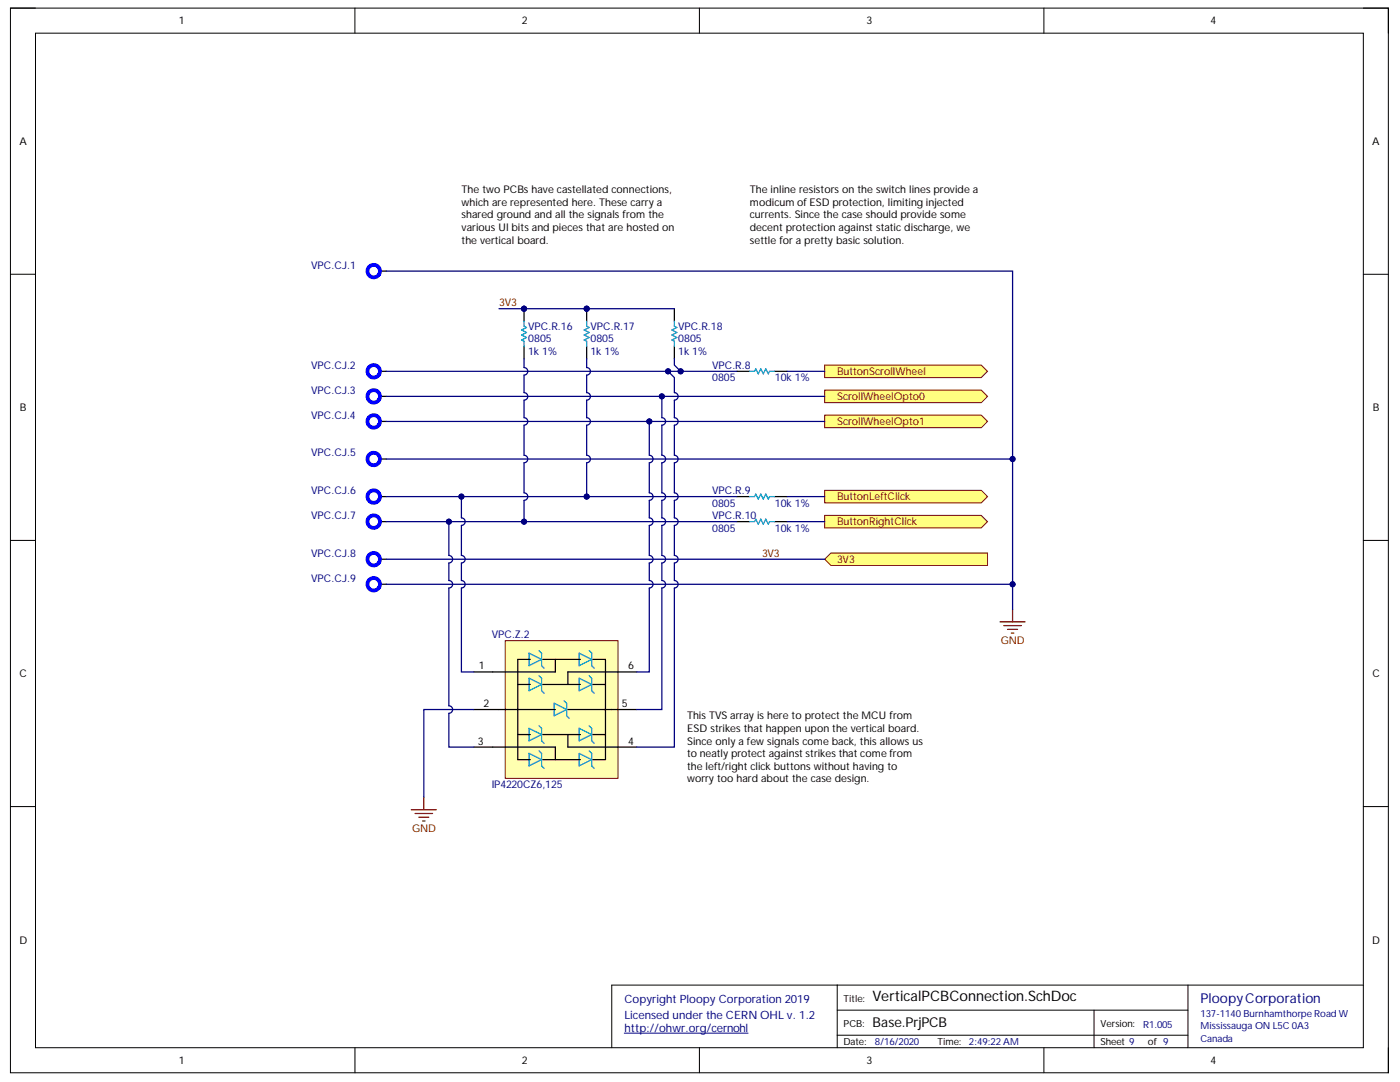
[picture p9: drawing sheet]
<svg xmlns="http://www.w3.org/2000/svg" width="279mm" height="216mm" viewBox="0 0 279 216" stroke-linecap="round" stroke-linejoin="round" font-family="sans-serif">
<path d="M2.1 1.6h275v212.5h-275z" fill="none" stroke="#000" stroke-width=".2"/>
<path d="M7.1 6.6h265v202.5h-265z" fill-rule="evenodd" fill="#fff"/>
<g fill="none" stroke="#000" stroke-width=".2">
<path d="M2.1 1.6h5M7.1 6.6h265v202.5h-265zM70.8 1.6v5M139.6 1.6v5M208.3 1.6v5M272.1 1.6h5v5M2.1 54.7h5M272.1 54.7h5M2.1 107.8h5M272.1 107.8h5M2.1 160.9h5M272.1 160.9h5"/>
<path d="M167.1 196.6v12.5M237.1 196.6v12.5M272.1 196.6h-150v12.5M70.8 209.1v5M139.6 209.1v5M167.1 201.6h70M167.1 206.6h70M208.3 209.1v5M218.3 201.6v7.5M277.1 209.1v5"/>
</g>
<path d="M124.6 206.2h24.7" fill="none" stroke="#000080" stroke-width=".2"/>
<path d="M75.8 54.1h1.3M75.8 74.1h1.3M75.8 79.1h1.3M75.8 84.1h1.3M75.8 99.1h1.3M75.8 91.6h1.3M75.8 104.1h1.3M75.8 111.6h1.3M75.8 116.6h1.3" fill="none" stroke="#000" stroke-width=".25"/>
<g fill="none" stroke="#00f" stroke-width=".75">
<path d="M75.7 54.7a1.25 1.25 0 0 0-1-1.8 1.25 1.25 0 0 0-1.3 1.6 1.25 1.25 0 0 0 2 .5l.3-.3M75.7 74.7a1.25 1.25 0 0 0-1-1.9 1.25 1.25 0 0 0-1.3 1.7 1.25 1.25 0 0 0 2 .5l.3-.3M75.7 79.7a1.25 1.25 0 0 0-1-1.9 1.25 1.25 0 0 0-1.3 1.7 1.25 1.25 0 0 0 2 .5l.3-.3M75.7 84.7a1.25 1.25 0 0 0-1-1.9 1.25 1.25 0 0 0-1.3 1.7 1.25 1.25 0 0 0 2 .5l.3-.3M75.7 92.2a1.25 1.25 0 0 0-1-1.9 1.25 1.25 0 0 0-1.3 1.7 1.25 1.25 0 0 0 2 .5l.3-.3M75.7 104.7a1.25 1.25 0 0 0-1-1.9 1.25 1.25 0 0 0-1.3 1.7 1.25 1.25 0 0 0 2 .5l.3-.3M75.7 112.2a1.25 1.25 0 0 0-1-1.9 1.25 1.25 0 0 0-1.3 1.7 1.25 1.25 0 0 0 2 .5l.3-.3M75.7 117.2a1.25 1.25 0 0 0-1-1.9 1.25 1.25 0 0 0-1.3 1.7 1.25 1.25 0 0 0 2 .5l.3-.3"/>
<circle cx="74.6" cy="99.1" r="1.25"/>
</g>
<path d="M92.1 36.6h42.5v15h-42.5z" fill-rule="evenodd" fill="#fff"/>
<path d="M92.1 36.6h42.5v15h-42.5z" fill="none" stroke="#fff" stroke-width=".2"/>
<path d="M199.6 124.1h5M200.3 124.8h3.5M201.1 125.6h2M201.8 126.3h.5M202.1 121.6v2.5" fill="none" stroke="#800000" stroke-width=".25"/>
<path d="M164.6 72.9h31.2l1.3 1.2-1.3 1.2h-31.2z" fill-rule="evenodd" fill="#ffff80"/>
<path d="M164.6 72.9h31.2l1.3 1.2-1.3 1.2h-31.2z" fill="none" stroke="#800000" stroke-width=".2"/>
<path d="M164.6 77.8h31.2l1.3 1.3-1.3 1.2h-31.2z" fill-rule="evenodd" fill="#ffff80"/>
<path d="M164.6 77.8h31.2l1.3 1.3-1.3 1.2h-31.2z" fill="none" stroke="#800000" stroke-width=".2"/>
<path d="M164.6 82.8h31.2l1.3 1.3-1.3 1.2h-31.2z" fill-rule="evenodd" fill="#ffff80"/>
<path d="M164.6 82.8h31.2l1.3 1.3-1.3 1.2h-31.2z" fill="none" stroke="#800000" stroke-width=".2"/>
<path d="M164.6 97.8h31.2l1.3 1.3-1.3 1.2h-31.2z" fill-rule="evenodd" fill="#ffff80"/>
<path d="M164.6 97.8h31.2l1.3 1.3-1.3 1.2h-31.2z" fill="none" stroke="#800000" stroke-width=".2"/>
<path d="M164.6 102.8h31.2l1.3 1.3-1.3 1.2h-31.2z" fill-rule="evenodd" fill="#ffff80"/>
<path d="M164.6 102.8h31.2l1.3 1.3-1.3 1.2h-31.2z" fill="none" stroke="#800000" stroke-width=".2"/>
<path d="M164.6 111.6l1.2-1.3h31.3v2.5h-31.3z" fill-rule="evenodd" fill="#ffff80"/>
<path d="M164.6 111.6l1.2-1.3h31.3v2.5h-31.3z" fill="none" stroke="#800000" stroke-width=".2"/>
<path d="M147.1 74.1h2.5M154.6 74.1h2.5M147.1 99.1h2.5M154.6 99.1h2.5" fill="none" stroke="#000" stroke-width=".25"/>
<path d="M149.6 74.1h1l.2-.5 .5 1 .5-1 .5 1 .5-1 .5 1 .3-.5h1M149.6 99.1h1l.2-.5 .5 1 .5-1 .5 1 .5-1 .5 1 .3-.5h1" fill="none" stroke="#009cca" stroke-width=".25"/>
<path d="M149.6 36.6h47.5v15h-47.5z" fill-rule="evenodd" fill="#fff"/>
<path d="M149.6 36.6h47.5v15h-47.5z" fill="none" stroke="#fff" stroke-width=".2"/>
<path d="M147.1 104.1h2.5M154.6 104.1h2.5" fill="none" stroke="#000" stroke-width=".25"/>
<path d="M149.6 104.1h1l.2-.5 .5 1 .5-1 .5 1 .5-1 .5 1 .3-.5h1" fill="none" stroke="#009cca" stroke-width=".25"/>
<path d="M100.8 127.8h22.5v27.5h-22.5z" fill-rule="evenodd" fill="#ffffb0"/>
<path d="M100.8 127.8h22.5v27.5h-22.5z" fill="none" stroke="#800000" stroke-width=".2"/>
<g fill="none" stroke="#000" stroke-width=".25">
<path d="M103.3 136.6h2.5M105.8 131.6h-2.5v20h2.5M108.3 131.6h7.5M108.3 136.6h7.5M110.8 131.6v2.5h-16.2M118.3 131.6h2.5v20h-2.5M118.3 136.6h2.5M127.1 134.1h-13.8v2.5M94.6 141.6h16.2M94.6 149.1h16.2v2.5M103.3 146.6h2.5M108.3 151.6h7.5"/>
<path d="M108.3 146.6h7.5M113.3 141.6h13.8M113.3 146.6v2.5h13.8M118.3 146.6h2.5"/>
</g>
<g fill="none" stroke="#009cca" stroke-width=".25">
<path d="M105.6 130.3l2.5 1.3-2.5 1.2zM105.6 135.3l2.5 1.3-2.5 1.2zM107.6 129.8l.5 .5v2.5l.5 .5M107.6 134.8l.5 .5v2.5l.5 .5M112.6 139.8l.5 .5v2.5l.5 .5M115.6 130.3l2.5 1.3-2.5 1.2zM115.6 135.3l2.5 1.3-2.5 1.2zM117.6 129.8l.5 .5v2.5l.5 .5M117.6 134.8l.5 .5v2.5l.5 .5M105.6 145.3l2.5 1.3-2.5 1.2zM105.6 150.3l2.5 1.3-2.5 1.2zM107.6 144.8l.5 .5v2.5l.5 .5"/>
<path d="M107.6 149.8l.5 .5v2.5l.5 .5M110.6 140.3l2.5 1.3-2.5 1.2zM115.6 145.3l2.5 1.3-2.5 1.2zM115.6 150.3l2.5 1.3-2.5 1.2zM117.6 144.8l.5 .5v2.5l.5 .5M117.6 149.8l.5 .5v2.5l.5 .5"/>
</g>
<path d="M84.6 159.1v2.5M82.1 161.6h5M82.8 162.3h3.5M83.6 163.1h2M84.3 163.8h.5" fill="none" stroke="#800000" stroke-width=".25"/>
<path d="M137.1 141.6h47.5v20h-47.5z" fill-rule="evenodd" fill="#fff"/>
<path d="M137.1 141.6h47.5v20h-47.5z" fill="none" stroke="#fff" stroke-width=".2"/>
<path d="M134.6 61.6v2.5M134.6 69.1v2.5" fill="none" stroke="#000" stroke-width=".25"/>
<path d="M134.6 64.1v1l.5 .2-1 .5 1 .5-1 .5 1 .5-1 .5 .5 .3v1" fill="none" stroke="#009cca" stroke-width=".25"/>
<circle cx="117.1" cy="61.6" r=".5" fill="#000080"/>
<circle cx="117.1" cy="61.6" r=".5" fill="none" stroke="#000080" stroke-width=".2"/>
<path d="M117.1 61.6v2.5M117.1 69.1v2.5" fill="none" stroke="#000" stroke-width=".25"/>
<circle cx="117.1" cy="61.6" r=".5" fill="#000080"/>
<circle cx="117.1" cy="61.6" r=".5" fill="none" stroke="#000080" stroke-width=".2"/>
<path d="M117.1 64.1v1l.5 .2-1 .5 1 .5-1 .5 1 .5-1 .5 .5 .3v1" fill="none" stroke="#009cca" stroke-width=".25"/>
<circle cx="104.6" cy="61.6" r=".5" fill="#000080"/>
<circle cx="104.6" cy="61.6" r=".5" fill="none" stroke="#000080" stroke-width=".2"/>
<path d="M104.6 61.6v2.5M104.6 69.1v2.5" fill="none" stroke="#000" stroke-width=".25"/>
<circle cx="104.6" cy="61.6" r=".5" fill="#000080"/>
<circle cx="104.6" cy="61.6" r=".5" fill="none" stroke="#000080" stroke-width=".2"/>
<path d="M104.6 64.1v1l.5 .2-1 .5 1 .5-1 .5 1 .5-1 .5 .5 .3v1" fill="none" stroke="#009cca" stroke-width=".25"/>
<path d="M77.1 116.6h125" fill="none" stroke="#000080" stroke-width=".25"/>
<circle cx="202.1" cy="116.6" r=".5" fill="#000080"/>
<circle cx="202.1" cy="116.6" r=".5" fill="none" stroke="#000080" stroke-width=".2"/>
<path d="M77.1 91.6h125" fill="none" stroke="#000080" stroke-width=".25"/>
<circle cx="202.1" cy="91.6" r=".5" fill="#000080"/>
<circle cx="202.1" cy="91.6" r=".5" fill="none" stroke="#000080" stroke-width=".2"/>
<path d="M157.1 74.1h7.5M77.1 99.1h70" fill="none" stroke="#000080" stroke-width=".25"/>
<circle cx="92.1" cy="99.1" r=".5" fill="#000080"/>
<circle cx="92.1" cy="99.1" r=".5" fill="none" stroke="#000080" stroke-width=".2"/>
<circle cx="117.1" cy="99.1" r=".5" fill="#000080"/>
<circle cx="117.1" cy="99.1" r=".5" fill="none" stroke="#000080" stroke-width=".2"/>
<path d="M157.1 99.1h7.5M77.1 104.1h70" fill="none" stroke="#000080" stroke-width=".25"/>
<circle cx="89.6" cy="104.1" r=".5" fill="#000080"/>
<circle cx="89.6" cy="104.1" r=".5" fill="none" stroke="#000080" stroke-width=".2"/>
<circle cx="104.6" cy="104.1" r=".5" fill="#000080"/>
<circle cx="104.6" cy="104.1" r=".5" fill="none" stroke="#000080" stroke-width=".2"/>
<path d="M77.1 79.1h87.5M157.1 104.1h7.5" fill="none" stroke="#000080" stroke-width=".25"/>
<circle cx="132.1" cy="79.1" r=".5" fill="#000080"/>
<circle cx="132.1" cy="79.1" r=".5" fill="none" stroke="#000080" stroke-width=".2"/>
<path d="M77.1 84.1h87.5" fill="none" stroke="#000080" stroke-width=".25"/>
<circle cx="129.6" cy="84.1" r=".5" fill="#000080"/>
<circle cx="129.6" cy="84.1" r=".5" fill="none" stroke="#000080" stroke-width=".2"/>
<path d="M129.6 84.1v6.7a.75 .75 0 0 1 .7 .8 .75 .75 0 0 1-.7 .7v6a.75 .75 0 0 1 .7 .8 .75 .75 0 0 1-.7 .7v3.5a.75 .75 0 0 1 .7 .8 .75 .75 0 0 1-.7 .7v6a.75 .75 0 0 1 .7 .8 .75 .75 0 0 1-.7 .7v3.5a.75 .75 0 0 1 .7 .8 .75 .75 0 0 1-.7 .7v16.8h-2.5M77.1 111.6h87.5M94.6 141.6h-10v17.5" fill="none" stroke="#000080" stroke-width=".25"/>
<circle cx="129.6" cy="84.1" r=".5" fill="#000080"/>
<circle cx="129.6" cy="84.1" r=".5" fill="none" stroke="#000080" stroke-width=".2"/>
<path d="M132.1 79.1v4.2a.75 .75 0 0 1 .7 .8 .75 .75 0 0 1-.7 .7v6a.75 .75 0 0 1 .7 .8 .75 .75 0 0 1-.7 .7v6a.75 .75 0 0 1 .7 .8 .75 .75 0 0 1-.7 .7v3.5a.75 .75 0 0 1 .7 .8 .75 .75 0 0 1-.7 .7v6a.75 .75 0 0 1 .7 .8 .75 .75 0 0 1-.7 .7v3.5a.75 .75 0 0 1 .7 .8 .75 .75 0 0 1-.7 .7v24.3h-5" fill="none" stroke="#000080" stroke-width=".25"/>
<circle cx="132.1" cy="79.1" r=".5" fill="#000080"/>
<circle cx="132.1" cy="79.1" r=".5" fill="none" stroke="#000080" stroke-width=".2"/>
<path d="M133.3 74.1l1.3 1.2v3a.75 .75 0 0 1 .7 .8 .75 .75 0 0 1-.7 .7v3.5a.75 .75 0 0 1 .7 .8 .75 .75 0 0 1-.7 .7v6a.75 .75 0 0 1 .7 .8 .75 .75 0 0 1-.7 .7v6a.75 .75 0 0 1 .7 .8 .75 .75 0 0 1-.7 .7v3.5a.75 .75 0 0 1 .7 .8 .75 .75 0 0 1-.7 .7v6a.75 .75 0 0 1 .7 .8 .75 .75 0 0 1-.7 .7v3.5a.75 .75 0 0 1 .7 .8 .75 .75 0 0 1-.7 .7v31.8h-7.5" fill="none" stroke="#000080" stroke-width=".25"/>
<circle cx="133.3" cy="74.1" r=".5" fill="#000080"/>
<circle cx="133.3" cy="74.1" r=".5" fill="none" stroke="#000080" stroke-width=".2"/>
<path d="M92.1 99.1v4.2a.75 .75 0 0 1 .7 .8 .75 .75 0 0 1-.7 .7v6a.75 .75 0 0 1 .7 .8 .75 .75 0 0 1-.7 .7v3.5a.75 .75 0 0 1 .7 .8 .75 .75 0 0 1-.7 .7v16.8h2.5" fill="none" stroke="#000080" stroke-width=".25"/>
<circle cx="92.1" cy="99.1" r=".5" fill="#000080"/>
<circle cx="92.1" cy="99.1" r=".5" fill="none" stroke="#000080" stroke-width=".2"/>
<path d="M89.6 104.1v6.7a.75 .75 0 0 1 .7 .8 .75 .75 0 0 1-.7 .7v3.5a.75 .75 0 0 1 .7 .8 .75 .75 0 0 1-.7 .7v23.5a.75 .75 0 0 1 .7 .8 .75 .75 0 0 1-.7 .7v6.8h5" fill="none" stroke="#000080" stroke-width=".25"/>
<circle cx="89.6" cy="104.1" r=".5" fill="#000080"/>
<circle cx="89.6" cy="104.1" r=".5" fill="none" stroke="#000080" stroke-width=".2"/>
<path d="M77.1 54.1h125v67.5" fill="none" stroke="#000080" stroke-width=".25"/>
<circle cx="202.1" cy="116.6" r=".5" fill="#000080"/>
<circle cx="202.1" cy="116.6" r=".5" fill="none" stroke="#000080" stroke-width=".2"/>
<circle cx="202.1" cy="91.6" r=".5" fill="#000080"/>
<circle cx="202.1" cy="91.6" r=".5" fill="none" stroke="#000080" stroke-width=".2"/>
<path d="M99.6 61.6h35" fill="none" stroke="#000080" stroke-width=".25"/>
<circle cx="104.6" cy="61.6" r=".5" fill="#000080"/>
<circle cx="104.6" cy="61.6" r=".5" fill="none" stroke="#000080" stroke-width=".2"/>
<circle cx="117.1" cy="61.6" r=".5" fill="#000080"/>
<circle cx="117.1" cy="61.6" r=".5" fill="none" stroke="#000080" stroke-width=".2"/>
<path d="M77.1 74.1h70" fill="none" stroke="#000080" stroke-width=".25"/>
<circle cx="133.3" cy="74.1" r=".5" fill="#000080"/>
<circle cx="133.3" cy="74.1" r=".5" fill="none" stroke="#000080" stroke-width=".2"/>
<circle cx="135.8" cy="74.1" r=".5" fill="#000080"/>
<circle cx="135.8" cy="74.1" r=".5" fill="none" stroke="#000080" stroke-width=".2"/>
<path d="M134.6 71.6v1.2l1.2 1.3" fill="none" stroke="#000080" stroke-width=".25"/>
<circle cx="135.8" cy="74.1" r=".5" fill="#000080"/>
<circle cx="135.8" cy="74.1" r=".5" fill="none" stroke="#000080" stroke-width=".2"/>
<path d="M117.1 71.6v1.7a.75 .75 0 0 1 .7 .8 .75 .75 0 0 1-.7 .7v3.5a.75 .75 0 0 1 .7 .8 .75 .75 0 0 1-.7 .7v3.5a.75 .75 0 0 1 .7 .8 .75 .75 0 0 1-.7 .7v6a.75 .75 0 0 1 .7 .8 .75 .75 0 0 1-.7 .7v6.8" fill="none" stroke="#000080" stroke-width=".25"/>
<circle cx="117.1" cy="99.1" r=".5" fill="#000080"/>
<circle cx="117.1" cy="99.1" r=".5" fill="none" stroke="#000080" stroke-width=".2"/>
<path d="M104.6 71.6v1.7a.75 .75 0 0 1 .7 .8 .75 .75 0 0 1-.7 .7v3.5a.75 .75 0 0 1 .7 .8 .75 .75 0 0 1-.7 .7v3.5a.75 .75 0 0 1 .7 .8 .75 .75 0 0 1-.7 .7v6a.75 .75 0 0 1 .7 .8 .75 .75 0 0 1-.7 .7v6a.75 .75 0 0 1 .7 .8 .75 .75 0 0 1-.7 .7v4.3" fill="none" stroke="#000080" stroke-width=".25"/>
<circle cx="104.6" cy="104.1" r=".5" fill="#000080"/>
<circle cx="104.6" cy="104.1" r=".5" fill="none" stroke="#000080" stroke-width=".2"/>
<text font-size="2.9" x="174.1" y="199.8">VerticalPCBConnection.SchDoc</text>
<text font-size="2.7" fill="#000080" x="239.6" y="200.1">PloopyCorporation</text>
<text font-size="2.7" x="174.1" y="204.8">Base.PrjPCB</text>
<g font-size="2.3" fill="#000080">
<text x="124.6" y="200.2">Copyright Ploopy Corporation 2019</text>
<text x="124.6" y="203.4">Licensed under the CERN OHL v. 1.2</text>
<text x="124.6" y="205.9">http://ohwr.org/cernohl</text>
</g>
<g font-size="2.1">
<text x="35.7" y="4.8">1</text>
<text x="104.1" y="4.8">2</text>
<text x="172.9" y="4.8">3</text>
<text x="241.6" y="4.8">4</text>
<text x="3.9" y="28.9">A</text>
<text x="273.8" y="28.9">A</text>
<text x="92.1" y="38.6">The two PCBshave castellated connections,</text>
<text x="92.1" y="41.1">which are represented here. These carry a</text>
<text x="149.6" y="38.6">The inline resistorson the switch linesprovide a</text>
<text x="149.6" y="41.1">modicum ofESD protection, limiting injected</text>
<text x="92.1" y="43.6">shared ground and all the signalsfrom the</text>
<text x="92.1" y="46.1">variousUI bitsand piecesthat are hosted on</text>
<text x="149.6" y="43.6">currents. Since the case should provide some</text>
<text x="149.6" y="46.1">decent protection against static discharge, we</text>
<text x="92.1" y="48.6">the vertical board.</text>
<text x="149.6" y="48.6">settle for a pretty basic solution.</text>
<text x="4" y="82">B</text>
<text x="274" y="82">B</text>
<text x="3.9" y="135.2">C</text>
<text x="95.6" y="133.5">1</text>
<text x="125.4" y="133.5">6</text>
<text x="273.9" y="135.2">C</text>
<text x="96.5" y="141.1">2</text>
<text x="124.1" y="141.1">5</text>
<text x="137.1" y="143.5">ThisTVS array ishere to protect the MCU from</text>
<text x="95.3" y="148.6">3</text>
<text x="125.4" y="148.6">4</text>
<text x="137.1" y="146.1">ESD strikesthat happen upon the vertical board.</text>
<text x="137.1" y="148.6">Since only a fewsignalscome back, thisallowsus</text>
<text x="137.1" y="151.1">to neatlyprotectagainststrikesthatcome from</text>
<text x="137.1" y="153.6">the left/right click buttonswithout having to</text>
<text x="137.1" y="156">worry too hard about the case design.</text>
<text x="3.9" y="188.3">D</text>
<text x="273.8" y="188.3">D</text>
<text x="35.7" y="212.3">1</text>
<text x="104.1" y="212.3">2</text>
<text x="172.9" y="212.3">3</text>
<text x="241.6" y="212.3">4</text>
</g>
<g font-size="2.1" fill="#000080">
<text x="62.1" y="53.6">VPC.CJ.1</text>
<text x="105.4" y="65.8">VPC.R.16</text>
<text x="117.8" y="65.8">VPC.R.17</text>
<text x="135.3" y="65.8">VPC.R.18</text>
<text x="105.4" y="70.9">1k 1%</text>
<text x="105.4" y="68.3">0805</text>
<text x="117.8" y="70.9">1k 1%</text>
<text x="117.8" y="68.3">0805</text>
<text x="135.3" y="70.9">1k 1%</text>
<text x="135.3" y="68.3">0805</text>
<text x="62.1" y="73.6">VPC.CJ.2</text>
<text x="142.1" y="73.6">VPC.R.8</text>
<text x="142.1" y="76.1">0805</text>
<text x="154.6" y="76.1">10k 1%</text>
<text x="62.1" y="78.6">VPC.CJ.3</text>
<text x="62.1" y="83.6">VPC.CJ.4</text>
<text x="62.1" y="91.1">VPC.CJ.5</text>
<text x="62.1" y="98.6">VPC.CJ.6</text>
<text x="142.1" y="98.6">VPC.R.9</text>
<text x="142.1" y="101.1">0805</text>
<text x="154.6" y="101.1">10k 1%</text>
<text x="62.1" y="103.6">VPC.CJ.7</text>
<text x="142.1" y="103.6">VPC.R.10</text>
<text x="142.1" y="106.1">0805</text>
<text x="154.6" y="106.1">10k 1%</text>
<text x="62.1" y="111">VPC.CJ.8</text>
<text x="62.1" y="116">VPC.CJ.9</text>
<text x="98.1" y="127.3">VPC.Z.2</text>
<text x="98.1" y="157.3">IP4220CZ6,125</text>
</g>
<g font-size="2.1" fill="#800000">
<text x="99.7" y="61.1">3V3</text>
<text x="167.1" y="74.8">ButtonScrollWheel</text>
<text x="167.1" y="79.8">ScrollWheelOpto0</text>
<text x="167.1" y="84.8">ScrollWheelOpto1</text>
<text x="167.1" y="99.8">ButtonLeftClick</text>
<text x="167.1" y="104.8">ButtonRightClick</text>
<text x="152.1" y="111">3V3</text>
<text x="167.1" y="112.3">3V3</text>
<text x="199.7" y="128.6">GND</text>
<text x="82.2" y="166">GND</text>
</g>
<g font-size="1.9">
<text x="168.3" y="199.9">Title:</text>
<text x="168.3" y="208.6">Date:</text>
<text x="168.3" y="204.8">PCB:</text>
<text x="187.1" y="208.6">Time:</text>
<text x="219.6" y="204.8">Version:</text>
<text x="219.6" y="208.6">Sheet 9</text>
<text x="229.1" y="208.6">of 9</text>
</g>
<g font-size="1.9" fill="#000080">
<text x="239.6" y="202.9">137-1140Burnhamthorpe Road W</text>
<text x="174.6" y="208.6">8/16/2020</text>
<text x="193.4" y="208.6">2:49:22AM</text>
<text x="228.1" y="205.1">R1.005</text>
<text x="239.6" y="205.3">Mississauga ON L5C 0A3</text>
<text x="239.6" y="207.9">Canada</text>
</g>
</svg>
